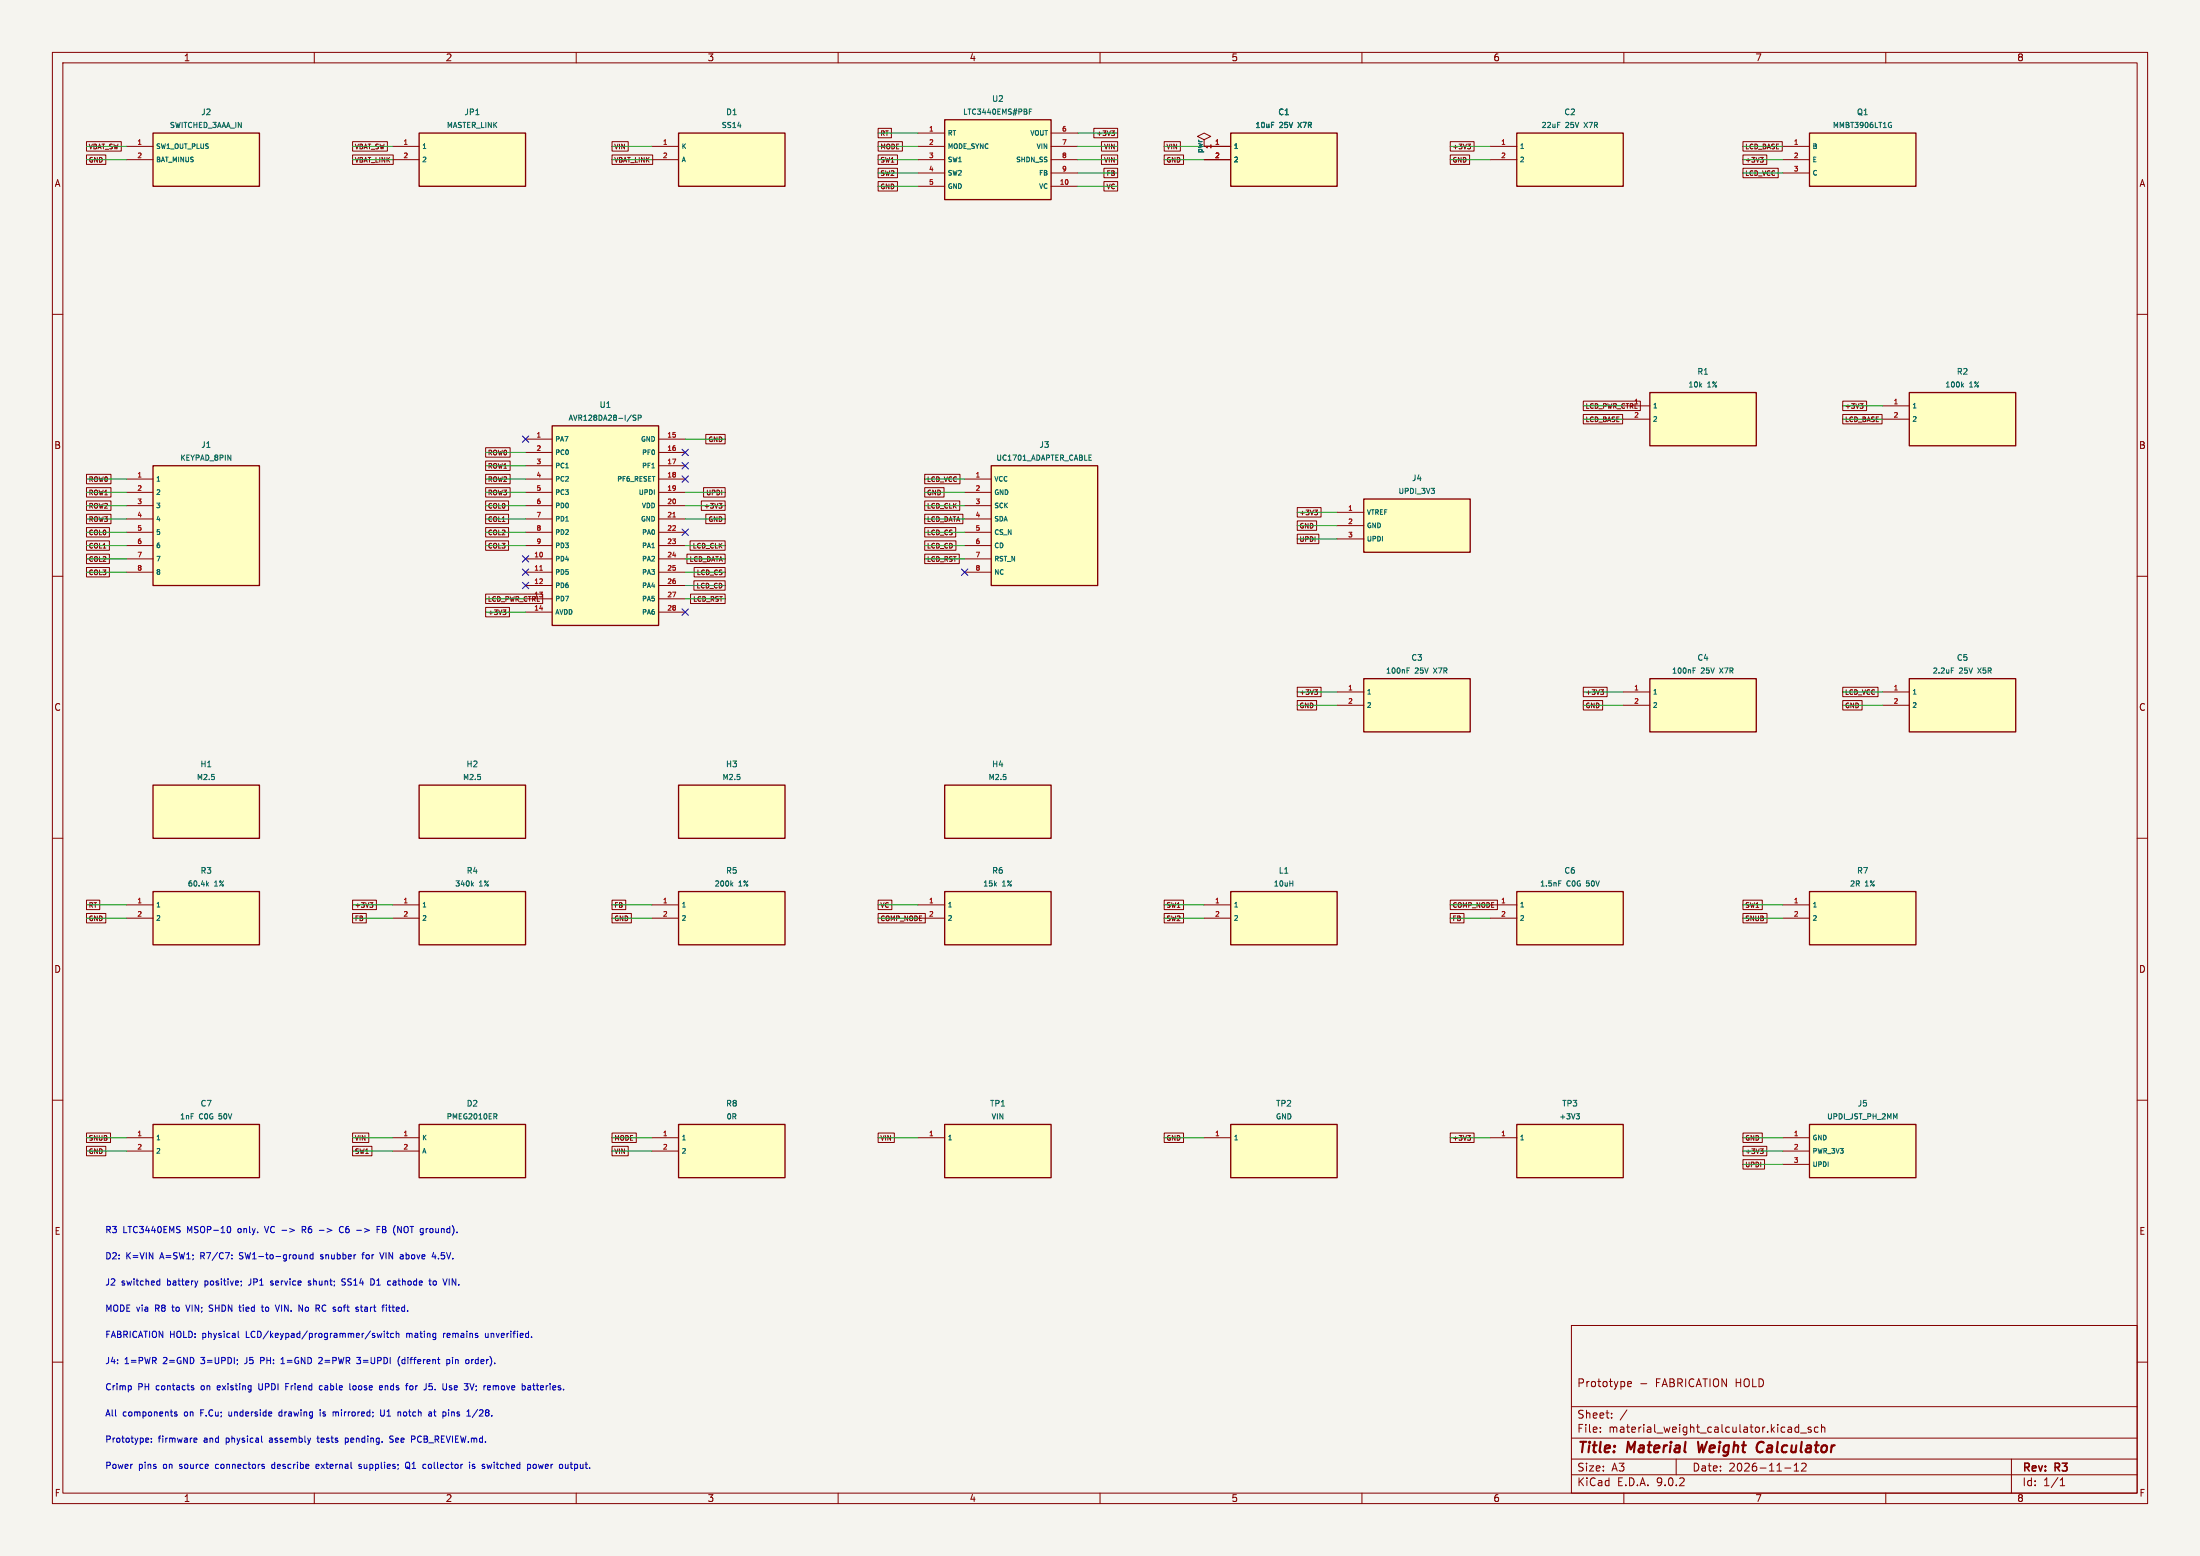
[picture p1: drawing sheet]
<svg xmlns="http://www.w3.org/2000/svg" width="420mm" height="297mm" viewBox="0 0 420 297" stroke-linecap="round" stroke-linejoin="round" font-family="sans-serif">
<path d="M0 0h420v297h-420z" fill="#f5f4ef" stroke="#f5f4ef" stroke-width=".19"/>
<g fill="none" stroke="#840000" stroke-width=".19">
<path d="M10 10h400v277h-400zM12 12h396v273h-396zM60 10v2M110 10v2M160 10v2M210 10v2M260 10v2M310 10v2M360 10v2M10 60h2M408 60h2M10 110h2"/>
<path d="M408 110h2M10 160h2M408 160h2M10 210h2M408 210h2M300 253h108v32h-108zM10 260h2M300 278.5h108M300 274.5h108M300 268.5h108M305.5 273.2v.2M305.5 272.5v.1"/>
<path d="M307.7 270.5v.2M307.7 269.8v.1M310.6 269.1l-1.3 1.9M310.7 264.2l.7-.2v-.2l-.5-.1-.2 .2 .1 .7h.6M313.2 264.1h1.2M320 278.5v3M342.5 279.7l.4-.4v1.5M343.4 271.9v1.5M343.4 272.5l-.5-.1-.2 .3 .1 .6h.6M343.7 273.5h1.2M343.9 279.4l.6-.1 .2 .1 .1 .3-.9 1.1h.9M345.7 272.5l-.3-.1-.2 .2v.2l.5 .2v.3h-.5"/>
<path d="M347.1 272.5l-.4-.1-.3 .3 .1 .6h.6M347.7 272.5l.2-.1 .4 .1 .1 .9M347.7 271.9v1.5M384 278.5v6.5M408 260h2M60 285v2M110 285v2M160 285v2M210 285v2M260 285v2M300 281.5h108M310 285v2"/>
<path d="M340.7 280.2h1.2M342.5 280.8h.9M360 285v2M393.3 283.6h.9M393.3 282.5l.4-.4v1.5"/>
</g>
<path d="M324.2 275.2l.2 2 .5-1.4M335.5 276.9a.68 .68 0 0 0 .9 .2M336.3 275.2a.88 .88 0 0 0-.9 .9" fill="none" stroke="#840000" stroke-width=".4"/>
<path d="M80 214.6h20.3v10.2h-20.3z" fill="#ffffc2"/>
<path d="M80 214.6h20.3v10.2h-20.3z" fill="none" stroke="#840000" stroke-width=".25"/>
<path d="M74.9 217.2h5.1M74.9 219.7h5.1" fill="none" stroke="#840000" stroke-width=".19"/>
<path d="M94.5 213.1l.4 .5M94.7 212.6l.2 .2-.2 .3" fill="none" stroke="#006464" stroke-width=".19"/>
<path d="M80 170.2h20.3v10.1h-20.3z" fill="#ffffc2"/>
<path d="M80 170.2h20.3v10.1h-20.3z" fill="none" stroke="#840000" stroke-width=".25"/>
<path d="M74.9 172.7h5.1M74.9 175.3h5.1" fill="none" stroke="#840000" stroke-width=".19"/>
<path d="M90.1 168.8l.3 .3M90.4 168.5l-.4 .3" fill="none" stroke="#006464" stroke-width=".19"/>
<path d="M29.2 25.4h20.3v10.2h-20.3z" fill="#ffffc2"/>
<path d="M29.2 25.4h20.3v10.2h-20.3z" fill="none" stroke="#840000" stroke-width=".25"/>
<path d="M24.1 27.9h5.1M24.1 30.5h5.1" fill="none" stroke="#840000" stroke-width=".19"/>
<path d="M80 149.9h20.3v10.1h-20.3z" fill="#ffffc2"/>
<path d="M80 149.9h20.3v10.1h-20.3z" fill="none" stroke="#840000" stroke-width=".25"/>
<path d="M180.3 214.6h20.4v10.2h-20.4z" fill="#ffffc2"/>
<path d="M180.3 214.6h20.4v10.2h-20.4z" fill="none" stroke="#840000" stroke-width=".25"/>
<path d="M175.3 217.2h5" fill="none" stroke="#840000" stroke-width=".19"/>
<path d="M29.2 88.9h20.3v22.9h-20.3z" fill="#ffffc2"/>
<path d="M29.2 88.9h20.3v22.9h-20.3z" fill="none" stroke="#840000" stroke-width=".25"/>
<path d="M24.1 91.4h5.1M24.1 94h5.1M24.1 96.5h5.1M24.1 99.1h5.1M24.1 101.6h5.1M24.1 104.1h5.1M24.1 106.7h5.1M24.1 109.2h5.1" fill="none" stroke="#840000" stroke-width=".19"/>
<path d="M289.6 25.4h20.3v10.2h-20.3z" fill="#ffffc2"/>
<path d="M289.6 25.4h20.3v10.2h-20.3z" fill="none" stroke="#840000" stroke-width=".25"/>
<path d="M284.5 27.9h5.1M284.5 30.5h5.1" fill="none" stroke="#840000" stroke-width=".19"/>
<path d="M297.3 23.4h.5" fill="none" stroke="#006464" stroke-width=".19"/>
<path d="M234.9 170.2h20.4v10.1h-20.4z" fill="#ffffc2"/>
<path d="M234.9 170.2h20.4v10.1h-20.4z" fill="none" stroke="#840000" stroke-width=".25"/>
<path d="M229.9 172.7h5M229.9 175.3h5" fill="none" stroke="#840000" stroke-width=".19"/>
<path d="M246.2 168.6h.6M246.8 168.1v1" fill="none" stroke="#006464" stroke-width=".19"/>
<path d="M234.9 214.6h20.4v10.2h-20.4z" fill="#ffffc2"/>
<path d="M234.9 214.6h20.4v10.2h-20.4z" fill="none" stroke="#840000" stroke-width=".25"/>
<path d="M229.9 217.2h5" fill="none" stroke="#840000" stroke-width=".19"/>
<path d="M80 25.4h20.3v10.2h-20.3z" fill="#ffffc2"/>
<path d="M80 25.4h20.3v10.2h-20.3z" fill="none" stroke="#840000" stroke-width=".25"/>
<path d="M74.9 27.9h5.1M74.9 30.5h5.1" fill="none" stroke="#840000" stroke-width=".19"/>
<path d="M90.8 21.9h.7" fill="none" stroke="#006464" stroke-width=".19"/>
<path d="M315 74.9h20.3v10.2h-20.3z" fill="#ffffc2"/>
<path d="M315 74.9h20.3v10.2h-20.3z" fill="none" stroke="#840000" stroke-width=".25"/>
<path d="M309.9 77.5h5.1M309.9 80h5.1" fill="none" stroke="#840000" stroke-width=".19"/>
<path d="M364.5 74.9h20.3v10.2h-20.3z" fill="#ffffc2"/>
<path d="M364.5 74.9h20.3v10.2h-20.3z" fill="none" stroke="#840000" stroke-width=".25"/>
<path d="M359.4 77.5h5.1M359.4 80h5.1" fill="none" stroke="#840000" stroke-width=".19"/>
<path d="M374.6 73.5l.3 .4M374.9 73.2l-.4 .4" fill="none" stroke="#006464" stroke-width=".19"/>
<path d="M129.5 25.4h20.4v10.2h-20.4z" fill="#ffffc2"/>
<path d="M129.5 25.4h20.4v10.2h-20.4z" fill="none" stroke="#840000" stroke-width=".25"/>
<path d="M124.5 27.9h5M124.5 30.5h5" fill="none" stroke="#840000" stroke-width=".19"/>
<path d="M29.2 214.6h20.3v10.2h-20.3z" fill="#ffffc2"/>
<path d="M29.2 214.6h20.3v10.2h-20.3z" fill="none" stroke="#840000" stroke-width=".25"/>
<path d="M24.1 217.2h5.1M24.1 219.7h5.1" fill="none" stroke="#840000" stroke-width=".19"/>
<path d="M315 129.5h20.3v10.2h-20.3z" fill="#ffffc2"/>
<path d="M315 129.5h20.3v10.2h-20.3z" fill="none" stroke="#840000" stroke-width=".25"/>
<path d="M229.9 26.7l1.2-.7-1.2-.6-1.3 .6 1.3 .7v1.2M309.9 132.1h5.1M309.9 134.6h5.1" fill="none" stroke="#840000" stroke-width=".19"/>
<path d="M323.2 128h.3M323.2 127.5h.5" fill="none" stroke="#006464" stroke-width=".19"/>
<path d="M234.9 25.4h20.4v10.2h-20.4z" fill="#ffffc2"/>
<path d="M234.9 25.4h20.4v10.2h-20.4z" fill="none" stroke="#840000" stroke-width=".25"/>
<path d="M229.9 27.9h5M229.9 30.5h5" fill="none" stroke="#840000" stroke-width=".19"/>
<path d="M242.7 23.4h.5" fill="none" stroke="#006464" stroke-width=".19"/>
<path d="M105.4 81.3h20.3v38.1h-20.3z" fill="#ffffc2"/>
<path d="M105.4 81.3h20.3v38.1h-20.3z" fill="none" stroke="#840000" stroke-width=".25"/>
<g fill="none" stroke="#840000" stroke-width=".19">
<path d="M100.3 83.8h5.1M100.3 86.4h5.1M100.3 88.9h5.1M100.3 91.4h5.1M100.3 94h5.1M100.3 96.5h5.1M100.3 99.1h5.1M125.7 83.8h5.1M125.7 86.4h5.1M125.7 88.9h5.1M125.7 91.4h5.1M125.7 94h5.1"/>
<path d="M125.7 96.5h5.1M125.7 99.1h5.1M100.3 101.6h5.1M100.3 104.1h5.1M100.3 106.7h5.1M100.3 109.2h5.1M100.3 111.8h5.1M100.3 114.3h5.1M100.3 116.8h5.1M125.7 101.6h5.1M125.7 104.1h5.1M125.7 106.7h5.1"/>
<path d="M125.7 109.2h5.1M125.7 111.8h5.1M125.7 114.3h5.1M125.7 116.8h5.1"/>
</g>
<path d="M128.4 98.7h.6M103 108.8h.6" fill="none" stroke="#a90000" stroke-width=".19"/>
<path d="M121.4 79.3h-.5a.42 .42 0 0 0 .5 .6l-.1 .3h-.5M121.8 79.8l.5-.1 .1-.4-.6-.1v1M124.4 89.3h.6" fill="none" stroke="#006464" stroke-width=".19"/>
<path d="M180.3 22.9h20.4v15.2h-20.4z" fill="#ffffc2"/>
<path d="M180.3 22.9h20.4v15.2h-20.4z" fill="none" stroke="#840000" stroke-width=".25"/>
<path d="M175.3 25.4h5M175.3 27.9h5M175.3 30.5h5M175.3 33h5M175.3 35.6h5M200.7 25.4h5M200.7 27.9h5M200.7 30.5h5M200.7 33h5M200.7 35.6h5" fill="none" stroke="#840000" stroke-width=".19"/>
<path d="M196.5 21.3h.3M197 20.8h-.5v1" fill="none" stroke="#006464" stroke-width=".19"/>
<path d="M345.4 214.6h20.4v10.2h-20.4z" fill="#ffffc2"/>
<path d="M345.4 214.6h20.4v10.2h-20.4z" fill="none" stroke="#840000" stroke-width=".25"/>
<path d="M340.4 217.2h5M340.4 219.7h5M340.4 222.2h5" fill="none" stroke="#840000" stroke-width=".19"/>
<path d="M260.3 129.5h20.4v10.2h-20.4z" fill="#ffffc2"/>
<path d="M260.3 129.5h20.4v10.2h-20.4z" fill="none" stroke="#840000" stroke-width=".25"/>
<path d="M255.3 132.1h5M255.3 134.6h5" fill="none" stroke="#840000" stroke-width=".19"/>
<path d="M268.6 128h.3M268.6 127.5h.5" fill="none" stroke="#006464" stroke-width=".19"/>
<path d="M29.2 170.2h20.3v10.1h-20.3z" fill="#ffffc2"/>
<path d="M29.2 170.2h20.3v10.1h-20.3z" fill="none" stroke="#840000" stroke-width=".25"/>
<path d="M24.1 172.7h5.1M24.1 175.3h5.1" fill="none" stroke="#840000" stroke-width=".19"/>
<path d="M39.5 168.8l.3 .3M39.8 168.5l-.4 .3" fill="none" stroke="#006464" stroke-width=".19"/>
<path d="M289.6 170.2h20.3v10.1h-20.3z" fill="#ffffc2"/>
<path d="M289.6 170.2h20.3v10.1h-20.3z" fill="none" stroke="#840000" stroke-width=".25"/>
<path d="M284.5 172.7h5.1M284.5 175.3h5.1" fill="none" stroke="#840000" stroke-width=".19"/>
<path d="M297.6 168.1h.4" fill="none" stroke="#006464" stroke-width=".19"/>
<path d="M180.3 149.9h20.4v10.1h-20.4z" fill="#ffffc2"/>
<path d="M180.3 149.9h20.4v10.1h-20.4z" fill="none" stroke="#840000" stroke-width=".25"/>
<path d="M29.2 149.9h20.3v10.1h-20.3z" fill="#ffffc2"/>
<path d="M29.2 149.9h20.3v10.1h-20.3z" fill="none" stroke="#840000" stroke-width=".25"/>
<path d="M289.6 214.6h20.3v10.2h-20.3z" fill="#ffffc2"/>
<path d="M289.6 214.6h20.3v10.2h-20.3z" fill="none" stroke="#840000" stroke-width=".25"/>
<path d="M284.5 217.2h5.1" fill="none" stroke="#840000" stroke-width=".19"/>
<path d="M300.9 212.6h.6l-.3 .4 .3 .1v.3l-.2 .2h-.2" fill="none" stroke="#006464" stroke-width=".19"/>
<path d="M180.3 170.2h20.4v10.1h-20.4z" fill="#ffffc2"/>
<path d="M180.3 170.2h20.4v10.1h-20.4z" fill="none" stroke="#840000" stroke-width=".25"/>
<path d="M175.3 172.7h5M175.3 175.3h5" fill="none" stroke="#840000" stroke-width=".19"/>
<path d="M189.2 88.9h20.3v22.9h-20.3z" fill="#ffffc2"/>
<path d="M189.2 88.9h20.3v22.9h-20.3z" fill="none" stroke="#840000" stroke-width=".25"/>
<path d="M184.1 91.4h5.1M184.1 94h5.1M184.1 96.5h5.1M184.1 99.1h5.1M184.1 101.6h5.1M184.1 104.1h5.1M184.1 106.7h5.1M184.1 109.2h5.1" fill="none" stroke="#840000" stroke-width=".19"/>
<path d="M207.9 87.9h.5M207.9 86.9h.5" fill="none" stroke="#006464" stroke-width=".19"/>
<path d="M345.4 25.4h20.4v10.2h-20.4z" fill="#ffffc2"/>
<path d="M345.4 25.4h20.4v10.2h-20.4z" fill="none" stroke="#840000" stroke-width=".25"/>
<path d="M340.4 27.9h5M340.4 30.5h5M340.4 33h5" fill="none" stroke="#840000" stroke-width=".19"/>
<path d="M360.8 23.4h.3M360.9 23.9h.2v.4l-.3 .1" fill="none" stroke="#006464" stroke-width=".19"/>
<path d="M364.5 129.5h20.3v10.2h-20.3z" fill="#ffffc2"/>
<path d="M364.5 129.5h20.3v10.2h-20.3z" fill="none" stroke="#840000" stroke-width=".25"/>
<path d="M359.4 132.1h5.1M359.4 134.6h5.1" fill="none" stroke="#840000" stroke-width=".19"/>
<path d="M372.5 127.5h.5" fill="none" stroke="#006464" stroke-width=".19"/>
<path d="M129.5 170.2h20.4v10.1h-20.4z" fill="#ffffc2"/>
<path d="M129.5 170.2h20.4v10.1h-20.4z" fill="none" stroke="#840000" stroke-width=".25"/>
<path d="M124.5 172.7h5M124.5 175.3h5" fill="none" stroke="#840000" stroke-width=".19"/>
<path d="M139.6 168.8l.3 .3M139.9 168.5l-.4 .3" fill="none" stroke="#006464" stroke-width=".19"/>
<path d="M129.5 149.9h20.4v10.1h-20.4z" fill="#ffffc2"/>
<path d="M129.5 149.9h20.4v10.1h-20.4z" fill="none" stroke="#840000" stroke-width=".25"/>
<path d="M345.4 170.2h20.4v10.1h-20.4z" fill="#ffffc2"/>
<path d="M345.4 170.2h20.4v10.1h-20.4z" fill="none" stroke="#840000" stroke-width=".25"/>
<path d="M340.4 172.7h5M340.4 175.3h5" fill="none" stroke="#840000" stroke-width=".19"/>
<path d="M260.3 95.3h20.4v10.1h-20.4z" fill="#ffffc2"/>
<path d="M260.3 95.3h20.4v10.1h-20.4z" fill="none" stroke="#840000" stroke-width=".25"/>
<path d="M255.3 97.8h5M255.3 100.3h5M255.3 102.9h5" fill="none" stroke="#840000" stroke-width=".19"/>
<path d="M129.5 214.6h20.4v10.2h-20.4z" fill="#ffffc2"/>
<path d="M129.5 214.6h20.4v10.2h-20.4z" fill="none" stroke="#840000" stroke-width=".25"/>
<g fill="none" stroke="#840000" stroke-width=".19">
<path d="M16.5 27h6.7v1.8h-6.7zM16.5 29.6h3.7v1.8h-3.7zM67.3 29.6h7.8v1.8h-7.8zM67.3 27h6.7v1.8h-6.7zM116.8 27h3.1v1.8h-3.1zM116.8 29.6h7.8v1.8h-7.8zM167.6 34.7h3.7v1.8h-3.7zM167.6 32.1h3.7v1.8h-3.7zM167.6 29.6h3.7v1.8h-3.7zM167.6 27h4.7v1.8h-4.7zM167.6 24.5h2.6v1.8h-2.6zM208.8 24.5h4.6v1.8h-4.6z"/>
<path d="M210.3 27h3.1v1.8h-3.1zM210.3 29.6h3.1v1.8h-3.1zM210.7 34.7h2.7v1.8h-2.7zM210.7 32.1h2.7v1.8h-2.7zM212.2 25h.6l-.3 .3 .2 .1 .1 .3-.2 .2h-.3M222.2 27h3.1v1.8h-3.1zM222.2 29.6h3.7v1.8h-3.7zM229.9 27.9h5M229.9 30.5h5M276.9 29.6h3.6v1.8h-3.6zM276.9 27h4.5v1.8h-4.5zM280.2 27.5h.5l-.3 .4"/>
<path d="M280.6 27.9l.1 .1-.1 .4M332.7 29.6h4.6v1.8h-4.6zM332.7 32.1h6.8v1.8h-6.8zM332.7 27h7.5v1.8h-7.5zM336 30.1h.6l-.3 .3M336.4 30.4l.2 .2-.2 .4M302.3 76.6h10.8v1.8h-10.8zM302.3 79.1h7.5v1.8h-7.5zM351.8 79.1h7.5v1.8h-7.5zM351.8 76.6h4.5v1.8h-4.5zM355.1 77h.6l-.3 .4M355.5 77.4l.2 .2-.2 .3"/>
<path d="M16.5 98.2h4.7v1.8h-4.7zM16.5 95.6h4.7v1.8h-4.7zM16.5 93.1h4.7v1.8h-4.7zM16.5 90.5h4.7v1.8h-4.7zM92.7 98.2h4.4v1.8h-4.4zM92.7 85.5h4.7v1.8h-4.7zM92.7 88h4.7v1.8h-4.7zM92.7 95.6h4.4v1.8h-4.4zM92.7 93.1h4.7v1.8h-4.7zM92.7 90.5h4.7v1.8h-4.7zM133.9 95.6h4.5v1.8h-4.5zM134.3 93.1h4.1v1.8h-4.1z"/>
<path d="M134.7 98.2h3.7v1.8h-3.7zM134.7 82.9h3.7v1.8h-3.7zM137.3 96.1h.5l-.3 .3 .3 .1v.3l-.2 .2h-.2M176.5 95.6h6.7v1.8h-6.7zM176.5 98.2h7.3v1.8h-7.3zM176.5 93.1h3.7v1.8h-3.7zM176.5 90.5h6.8v1.8h-6.8zM247.6 96.9h4.6v1.8h-4.6zM247.6 99.4h3.7v1.8h-3.7zM251 97.4h.5l-.3 .3M251.3 97.7l.2 .2-.2 .4M16.5 108.3h4.4v1.8h-4.4z"/>
<path d="M16.5 105.8h4.4v1.8h-4.4zM16.5 103.2h4.4v1.8h-4.4zM16.5 100.7h4.4v1.8h-4.4zM92.7 115.9h4.6v1.8h-4.6zM92.7 113.4h10.9v1.8h-10.9zM92.7 100.7h4.4v1.8h-4.4zM92.7 103.2h4.4v1.8h-4.4zM96 116.4h.6l-.3 .4M96.4 116.8l.2 .1-.2 .4M131.1 105.8h7.3v1.8h-7.3zM131.7 103.2h6.7v1.8h-6.7zM131.8 113.4h6.6v1.8h-6.6z"/>
<path d="M132.5 110.9h5.9v1.8h-5.9zM132.5 108.3h5.9v1.8h-5.9zM176.5 105.8h6.6v1.8h-6.6zM176.5 103.2h6v1.8h-6zM176.5 100.7h5.9v1.8h-5.9zM247.6 102h4.2v1.8h-4.2zM247.6 133.7h3.7v1.8h-3.7zM247.6 131.2h4.6v1.8h-4.6zM251 131.7h.5l-.3 .3M251.3 132l.2 .2-.2 .4M302.3 131.2h4.5v1.8h-4.5zM302.3 133.7h3.6v1.8h-3.6z"/>
<path d="M305.6 131.7h.5l-.3 .3M306 132l.1 .2-.1 .4M351.8 133.7h3.7v1.8h-3.7zM351.8 131.2h6.7v1.8h-6.7zM16.5 174.4h3.7v1.8h-3.7zM16.5 171.8h2.5v1.8h-2.5zM67.3 171.8h4.6v1.8h-4.6zM67.3 174.4h2.6v1.8h-2.6zM70.6 172.3h.6l-.3 .3M71 172.6l.2 .2-.2 .4M116.8 174.4h3.7v1.8h-3.7zM116.8 171.8h2.7v1.8h-2.7z"/>
<path d="M167.6 171.8h2.7v1.8h-2.7zM167.6 174.4h9v1.8h-9zM222.2 174.4h3.7v1.8h-3.7zM222.2 171.8h3.7v1.8h-3.7zM276.9 174.4h2.6v1.8h-2.6zM276.9 171.8h9v1.8h-9zM332.7 171.8h3.7v1.8h-3.7zM332.7 174.4h4.6v1.8h-4.6zM16.5 216.3h4.6v1.8h-4.6zM16.5 218.8h3.7v1.8h-3.7zM67.3 216.3h3.1v1.8h-3.1zM67.3 218.8h3.7v1.8h-3.7z"/>
<path d="M116.8 216.3h4.7v1.8h-4.7zM116.8 218.8h3.1v1.8h-3.1zM124.5 217.2h5M124.5 219.7h5M167.6 216.3h3.1v1.8h-3.1zM222.2 216.3h3.7v1.8h-3.7zM276.9 216.3h4.5v1.8h-4.5zM280.2 216.7h.5l-.3 .4M280.6 217.1l.1 .2-.1 .3M332.7 216.3h3.7v1.8h-3.7zM332.7 218.8h4.6v1.8h-4.6zM336 219.3h.6l-.3 .3"/>
<path d="M336.4 219.6l.2 .2-.2 .4M332.7 221.3h4.2v1.9h-4.2z"/>
</g>
<g fill="none" stroke="#009600" stroke-width=".19">
<path d="M16.5 27.9h7.6M16.5 30.5h7.6M67.3 27.9h7.6M67.3 30.5h7.6M116.8 27.9h7.7M116.8 30.5h7.7M167.6 27.9h7.7M167.6 30.5h7.7M167.6 33h7.7M167.6 35.6h7.7M167.6 25.4h7.7M205.7 27.9h7.7"/>
<path d="M205.7 30.5h7.7M205.7 33h7.7M205.7 35.6h7.7M205.7 25.4h7.7M222.2 27.9h7.7M222.2 30.5h7.7M276.9 27.9h7.6M276.9 30.5h7.6M332.7 27.9h7.7M332.7 30.5h7.7M332.7 33h7.7M302.3 77.5h7.6"/>
<path d="M351.8 77.5h7.6M16.5 91.4h7.6M16.5 99.1h7.6M16.5 96.5h7.6M16.5 94h7.6M92.7 91.4h7.6M92.7 99.1h7.6M92.7 96.5h7.6M92.7 86.4h7.6M92.7 88.9h7.6M92.7 94h7.6M130.8 99.1h7.6"/>
<path d="M130.8 96.5h7.6M130.8 94h7.6M130.8 83.8h7.6M176.5 91.4h7.6M176.5 99.1h7.6M176.5 96.5h7.6M176.5 94h7.6M247.6 97.8h7.7M302.3 80h7.6M351.8 80h7.6M16.5 104.1h7.6M16.5 106.7h7.6"/>
<path d="M16.5 109.2h7.6M16.5 101.6h7.6M92.7 104.1h7.6M92.7 114.3h7.6M92.7 101.6h7.6M92.7 116.8h7.6M130.8 104.1h7.6M130.8 106.7h7.6M130.8 109.2h7.6M130.8 111.8h7.6M130.8 114.3h7.6M176.5 104.1h7.6"/>
<path d="M176.5 106.7h7.6M176.5 101.6h7.6M247.6 102.9h7.7M247.6 100.3h7.7M247.6 132.1h7.7M247.6 134.6h7.7M302.3 132.1h7.6M302.3 134.6h7.6M351.8 132.1h7.6M351.8 134.6h7.6M16.5 175.3h7.6M16.5 172.7h7.6"/>
<path d="M67.3 175.3h7.6M67.3 172.7h7.6M116.8 175.3h7.7M116.8 172.7h7.7M167.6 175.3h7.7M167.6 172.7h7.7M222.2 175.3h7.7M222.2 172.7h7.7M276.9 175.3h7.6M276.9 172.7h7.6M332.7 175.3h7.7M332.7 172.7h7.7"/>
<path d="M16.5 217.2h7.6M16.5 219.7h7.6M67.3 217.2h7.6M67.3 219.7h7.6M116.8 217.2h7.7M116.8 219.7h7.7M167.6 217.2h7.7M222.2 217.2h7.7M276.9 217.2h7.6M332.7 217.2h7.7M332.7 219.7h7.7M332.7 222.2h7.7"/>
</g>
<g fill="none" stroke="#000084" stroke-width=".19">
<path d="M99.7 83.2l1.2 1.2M100.9 83.2l-1.2 1.2M130.2 85.8l1.2 1.2M130.2 88.3l1.2 1.2M130.2 90.8l1.2 1.2M131.4 85.8l-1.2 1.2M131.4 88.3l-1.2 1.2M131.4 90.8l-1.2 1.2M99.7 106.1l1.2 1.2M99.7 108.6l1.2 1.2M99.7 111.2l1.2 1.2M100.9 106.1l-1.2 1.2"/>
<path d="M100.9 108.6l-1.2 1.2M100.9 111.2l-1.2 1.2M130.2 116.2l1.2 1.2M130.2 101l1.2 1.2M131.4 116.2l-1.2 1.2M131.4 101l-1.2 1.2M183.5 108.6l1.3 1.2M184.8 108.6l-1.3 1.2"/>
</g>
<g fill="none" stroke="#0000c2" stroke-width=".19">
<path d="M43.6 234.1a.64 .64 0 0 1 .5 .6 .64 .64 0 0 1-.5 .6M44.3 239.6v.1M45.8 239.2v.4M50.5 234.1l.4 1.2M58 234.7l.4 .6M58.2 239.5v.8M58.2 239.6h.4l.1 .7M58.3 234.2l-.6-.1v1.2M58.3 234.7h-.6M59.8 239.6l-.4-.1-.2 .2 .1 .5h.5M59.8 239.1v1.2M61 234.8h.9"/>
<path d="M61.5 239.5l-.3 .2v.1l.3 .1M65.5 234.2a.53 .53 0 0 0-.7 .5 .53 .53 0 0 0 .7 .5M68.1 234.8h.9M69.1 239.5h.4M69.5 239.1l-.3 .2v1M72 234.7h.4M72.5 239.1l.4 1.2 .4-1.2M72.6 234.1h-.6v1.2M73 234.7h.4M73.4 234.1h-.4v1.2h.5M75.9 234.1l.7 1.2v-1.2M82.5 239.9h.7"/>
<path d="M83.1 239.5v.8M30.2 244.5l.3 .1M30.5 244.1v1.2M30.5 245.2l-.3 .1M35.5 249.1l.4 1.2M37.8 244.5l-.3 .8M39.9 250.2l.5 .1M40.4 249.1h-.2l-.3 .2 .1 .3 .4 .1M44.3 240.2v.1M45.5 254.1v1l.1 .2M45.6 249.5h.4M45.7 240.2l.2 .1"/>
<path d="M45.8 250.2l.2 .1M46 244.6v.1M46.1 245.2l-.1 .3M47.4 245.3h.1M49.8 259.7h.4M49.9 249.5h.4M50 249.1v1l.3 .2M50.2 259.1h-.4v1.2M51.6 245.2l.4 .1M52 244.5l-.4 .2 .1 .1 .3 .1M53.4 249.1l-.4 1.2M53.6 259.4l.4-.3v1.2"/>
<path d="M58.8 245.2h.5M59.3 244.6l-.3-.1-.2 .2 .1 .1 .4 .2M60.8 259.2l.5-.1 .2 .2M61.2 240.2l.3 .1M61.5 259.4l-.7 .9h.7M61.7 249.2l-.2 .4 .2 .6M65.9 244.2l-.4-.1-.3 .2 .2 .3 .5 .2v.4l-.2 .1-.5-.1M68.1 259.1h.7l-.4 .5 .4 .1v.4l-.2 .2h-.3M68.8 249.5h.4M69 249.1v1l.2 .2M69.8 249.5l-.2 .1M69.8 249.8l-.2 .2 .2 .3"/>
<path d="M70.8 244.1a.61 .61 0 0 1 .7 .6 .61 .61 0 0 1-.7 .6M72 254.5l.2 .8 .2-.6 .3 .6 .2-.8M73.4 254.1v.1M73.4 254.5v.8M73.8 254.5h.4M73.9 254.1v1l.3 .2M74.2 249.5h.4M74.3 249.1v1l.3 .2M74.4 244.5l.2 .1M74.6 245.2l-.2 .1M74.8 249.5h.5M75.1 254.6l-.3-.1-.2 .2 .1 .5h.4"/>
<path d="M75.2 244.5l-.1 .1M75.2 244.8l-.2 .2 .2 .3M75.6 254.6h.5l.1 .7M75.6 254.1v1.2M76.3 258.9a1.38 1.38 0 0 0 0 1.9M77.2 259.5l-.4 .1-.1 .1 .1 .5 .4 .1M77.6 254.5v.8M77.7 254.6h-.1M81.9 244.5h.4M82 245.1l.3 .2M83.3 244.7l-.2-.2-.4 .2 .1 .5 .3 .1 .2-.2M84.7 254.5v.8"/>
<path d="M85 254.5l-.3 .2M85.3 259.6l.3-.1 .3 .2-.1 .5h-.5M85.3 259.5v1.2M85.8 244.1v1.2M86.4 259.1v.1M86.4 259.5v.8M90 259.5v.8M90.4 259.5l-.4 .2M92.7 254.5v.7h.4M25 264.6l.1 .1-.1 .5M28 274.5l.3 .1 .1 .2-.6 .1M28.3 275.2l-.3 .1"/>
<path d="M28.9 275.2v.1M28.9 274.6v.1M33.8 269.6l-.3-.1-.2 .2 .1 .1 .4 .2v.2h-.5M36.6 264.8l.4 .3v.1l-.4 .1M36.6 264.6h.4M37.1 275.2h.4M37.1 274.6l.3-.1 .2 .3-.6 .1M41.2 279.6v.6M41.5 264.6v.6M42 264.8l-.5 .1M43.7 269.5l.1 .7M46.7 260.3h.1"/>
<path d="M49.4 264.1v1l.1 .1 .4 .1M49.9 275.1l.2 .2M50.3 279.9l.2 .2-.2 .2M50.3 279.5l.1 .1M51.5 274.9v.3M52.3 279.5l-.3 .1-.1 .1v.5l.4 .1M53.6 260.3h.7M53.7 269.5l-.3 .1-.2 .1 .1 .5 .4 .1M54.6 264.7h.4M55.1 264.1h-.5v1.2M60.5 274.5h.5M60.7 274.1v1l.1 .2"/>
<path d="M60.8 279.6l-.3-.1-.2 .2 .1 .5h.4M60.9 279.8l-.6 .1M61.1 269.1v.1M61.1 269.5v.8M61.5 264.6l-.3-.1-.2 .2 .1 .5h.4M63.8 269.5l.3 .2M64.1 269.7v.6M64.3 269.5l-.2 .2M65.9 274.5v1.2M65.9 275.2h.5M65.9 274.6h.5M66.8 264.1v1l.2 .2"/>
<path d="M67.8 264.5l-.4 .2v.5l.4 .1M69 279.6l-.3-.1-.2 .2 .1 .1 .4 .2v.2h-.5M72.6 264.5l.4 .1v.2l-.6 .1M72.7 269.1v1l.2 .2 .3-.1 .2-.1v-1M73 265.2l-.4 .1M73.5 264.5v.8M73.6 264.6h-.1M75.1 274.2l-.5-.1-.2 .2 .1 .3 .5 .2v.4l-.2 .1-.4-.1M76.3 269.5l.2 .2v.6M77.1 269.6l-.1 .1 .1 .5M77.5 279.3l.2-.2a.4 .4 0 0 1 .5 .4v.4a.4 .4 0 0 1-.4 .4 .4 .4 0 0 1-.4-.4zM78.2 265.1l.2 .2 .4-.2"/>
<path d="M78.2 264.7l.2-.2 .4 .2M79 274.1l.2 .2-.2 .4M81.9 265.2l.1 .1 .5-.1M81.9 279.6l-.1 .1 .1 .5M82 269.5l.4 .2v.6M82.4 270.2l-.4 .1M82.4 269.8h-.4M82.5 264.1h-.6v.6l.1-.1 .5 .1M82.8 269.5h.4M83 269.1v1l.2 .2M85.6 269.1v.1M85.6 269.5v.8"/>
<path d="M86.2 264.6l-.3-.1-.1 .2v.1l.4 .2v.2h-.4M89.6 279.1v.1M89.6 279.5v.8M90.5 264.1l-.4 1.2M90.6 279.6l-.3-.1-.1 .2v.1l.4 .2v.2h-.4M91.2 269l-1 1.6M93 279.5l.2 .8 .2-.6 .2 .6M94.2 264.5v.8M94.6 264.6h-.4M101.1 279.5l.2 .2v.4l-.2 .2M101.1 264.5l.2 .2v.6M101.3 265.2l-.4 .1"/>
<path d="M101.3 264.8h-.4M101.7 264.5h.5M101.9 279.6l.3-.1 .2 .2v.4l-.2 .2-.4-.2zM101.9 264.1v1l.3 .2M108.4 279.5v.8M77.6 280l.7 .4M108.4 280.2h-.4"/>
</g>
<path d="M242.7 23.4h.5" fill="none" stroke="#006464" stroke-width=".19"/>
<g font-size="2.8" fill="#840000">
<text x="301" y="277.9">Title:</text>
<text x="310.6" y="277.9">Material</text>
<text x="325" y="277.9">Weight</text>
<text x="337" y="277.9">Calculator</text>
</g>
<g font-size="2.1" fill="#840000">
<text x="301" y="265">Prototype</text>
<text x="316.1" y="265">FABRICATION HOLD</text>
<text x="301" y="273.7">File:</text>
<text x="301" y="271">Sheet:</text>
<text x="307.1" y="273.7">material_weight_calculator.kicad_sch</text>
<text x="301" y="281.1">Size:</text>
<text x="307.6" y="281.1">A3</text>
<text x="323" y="281.1">Date:</text>
<text x="330" y="281.1">2026-11-12</text>
<text x="386" y="281.3">Rev:</text>
<text x="392.4" y="281.3">R3</text>
<text x="301" y="283.9">KiCad</text>
<text x="308.7" y="283.9">E.D.A.</text>
<text x="316.3" y="283.9">9.0.2</text>
<text x="386" y="283.9">Id:</text>
<text x="390.1" y="283.9">1/1</text>
</g>
<g font-size="1.8" fill="#840000">
<text x="35" y="11.9">1</text>
<text x="85" y="11.9">2</text>
<text x="135" y="11.9">3</text>
<text x="185" y="11.9">4</text>
<text x="235" y="11.9">5</text>
<text x="285" y="11.9">6</text>
<text x="335" y="11.9">7</text>
<text x="385" y="11.9">8</text>
<text x="10.3" y="35.9">A</text>
<text x="408.3" y="35.9">A</text>
<text x="10.3" y="85.9">B</text>
<text x="408.2" y="85.9">B</text>
<text x="10.3" y="135.9">C</text>
<text x="408.2" y="135.9">C</text>
<text x="10.3" y="185.9">D</text>
<text x="408.2" y="185.9">D</text>
<text x="10.3" y="235.9">E</text>
<text x="408.3" y="235.9">E</text>
<text x="10.3" y="285.9">F</text>
<text x="35" y="286.9">1</text>
<text x="85" y="286.9">2</text>
<text x="135" y="286.9">3</text>
<text x="185" y="286.9">4</text>
<text x="235" y="286.9">5</text>
<text x="285" y="286.9">6</text>
<text x="335" y="286.9">7</text>
<text x="385" y="286.9">8</text>
<text x="408.3" y="285.9">F</text>
</g>
<g font-size="1.7" fill="#0000c2">
<text x="20" y="235.6">R3</text>
<text x="23.5" y="235.6">LTC3440EMS</text>
<text x="35.9" y="235.6">MSOP-10</text>
<text x="45.7" y="235.6">only.</text>
<text x="51.2" y="235.6">VC -&gt;</text>
<text x="58.6" y="235.6">R6</text>
<text x="62.1" y="235.6">-&gt;</text>
<text x="66.2" y="235.6">C6</text>
<text x="69.7" y="235.6">-&gt;</text>
<text x="73.8" y="235.6">FB</text>
<text x="77.1" y="235.6">(NOT</text>
<text x="82.5" y="235.6">ground).</text>
<text x="20" y="240.6">D2:</text>
<text x="20" y="245.6">J2</text>
<text x="23.2" y="245.6">switched</text>
<text x="24" y="240.6">K=VIN</text>
<text x="30.7" y="240.6">A=SW1;</text>
<text x="32" y="245.6">battery</text>
<text x="38.6" y="240.6">R7/C7:</text>
<text x="39.4" y="245.6">positive;</text>
<text x="46.2" y="240.6">SW1-to-ground</text>
<text x="48" y="245.6">JP1</text>
<text x="52.4" y="245.6">service</text>
<text x="59.8" y="245.6">shunt;</text>
<text x="61.9" y="240.6">snubber</text>
<text x="66.4" y="245.6">SS14</text>
<text x="70.2" y="240.6">for</text>
<text x="72.1" y="245.6">D1</text>
<text x="73.8" y="240.6">VIN</text>
<text x="75.6" y="245.6">cathode</text>
<text x="77.8" y="240.6">above</text>
<text x="83.8" y="245.6">to</text>
<text x="84.1" y="240.6">4.5V.</text>
<text x="86.7" y="245.6">VIN.</text>
<text x="20" y="250.6">MODE via</text>
<text x="29.7" y="250.6">R8</text>
<text x="33.2" y="250.6">to</text>
<text x="36.1" y="250.6">VIN;</text>
<text x="40.7" y="250.6">SHDN</text>
<text x="46.7" y="250.6">tied</text>
<text x="51.2" y="250.6">to</text>
<text x="54.1" y="250.6">VIN.</text>
<text x="58.6" y="250.6">No</text>
<text x="62.1" y="250.6">RC soft</text>
<text x="70.2" y="250.6">start</text>
<text x="75.5" y="250.6">fitted.</text>
<text x="20" y="255.6">FABRICATION HOLD:</text>
<text x="38.8" y="255.6">physical</text>
<text x="47.3" y="255.6">LCD/keypad/programmer/switch</text>
<text x="78.1" y="255.6">mating</text>
<text x="85.4" y="255.6">remains</text>
<text x="93.6" y="255.6">unverified.</text>
<text x="20" y="260.6">J4:</text>
<text x="23.8" y="260.6">1=PWR</text>
<text x="31.3" y="260.6">2=GND</text>
<text x="38.7" y="260.6">3=UPDI;</text>
<text x="47.3" y="260.6">J5</text>
<text x="50.5" y="260.6">PH:</text>
<text x="54.6" y="260.6">1=GND</text>
<text x="62" y="260.6">2=PWR</text>
<text x="69.6" y="260.6">3=UPDI</text>
<text x="77.6" y="260.6">(different</text>
<text x="87.1" y="260.6">pin</text>
<text x="91" y="260.6">order).</text>
<text x="20" y="265.6">Crimp</text>
<text x="26.3" y="265.6">PH</text>
<text x="29.9" y="265.6">contacts</text>
<text x="38.7" y="265.6">on</text>
<text x="42" y="265.6">existing</text>
<text x="50.1" y="265.6">UPDI</text>
<text x="55.5" y="265.6">Friend</text>
<text x="62.1" y="265.6">cable</text>
<text x="68.1" y="265.6">loose</text>
<text x="74.1" y="265.6">ends</text>
<text x="79.4" y="265.6">for</text>
<text x="83" y="265.6">J5.</text>
<text x="86.8" y="265.6">Use</text>
<text x="91.2" y="265.6">3V;</text>
<text x="95" y="265.6">remove</text>
<text x="102.6" y="265.6">batteries.</text>
<text x="20" y="270.6">All</text>
<text x="20" y="275.6">Prototype:</text>
<text x="23.4" y="270.6">components</text>
<text x="30.2" y="275.6">firmware</text>
<text x="35.3" y="270.6">on</text>
<text x="38.6" y="270.6">F.Cu;</text>
<text x="39.1" y="275.6">and</text>
<text x="43.5" y="275.6">physical</text>
<text x="44.2" y="270.6">underside</text>
<text x="52" y="275.6">assembly</text>
<text x="54" y="270.6">drawing</text>
<text x="61.4" y="275.6">tests</text>
<text x="62" y="270.6">is</text>
<text x="64.7" y="270.6">mirrored;</text>
<text x="66.8" y="275.6">pending.</text>
<text x="74" y="270.6">U1</text>
<text x="75.6" y="275.6">See</text>
<text x="77.6" y="270.6">notch</text>
<text x="79.9" y="275.6">PCB_REVIEW.md.</text>
<text x="83.7" y="270.6">at</text>
<text x="86.6" y="270.6">pins</text>
<text x="91.4" y="270.6">1/28.</text>
<text x="20" y="280.6">Power</text>
<text x="26.4" y="280.6">pins</text>
<text x="31.3" y="280.6">on</text>
<text x="34.6" y="280.6">source</text>
<text x="41.7" y="280.6">connectors</text>
<text x="52.6" y="280.6">describe</text>
<text x="61.3" y="280.6">external</text>
<text x="69.7" y="280.6">supplies;</text>
<text x="78.8" y="280.6">Q1</text>
<text x="82.4" y="280.6">collector</text>
<text x="91.4" y="280.6">is</text>
<text x="94.1" y="280.6">switched</text>
<text x="102.9" y="280.6">power</text>
<text x="109.3" y="280.6">output.</text>
</g>
<g font-size="1.5" fill="#006464">
<text x="38.3" y="22.2">J2</text>
<text x="88.6" y="22.2">JP1</text>
<text x="138.5" y="22.2">D1</text>
<text x="189.3" y="19.6">U2</text>
<text x="243.9" y="22.2">C1</text>
<text x="298.5" y="22.2">C2</text>
<text x="354.4" y="22.2">Q1</text>
<text x="323.9" y="71.7">R1</text>
<text x="373.5" y="71.7">R2</text>
<text x="114.4" y="78.1">U1</text>
<text x="38.3" y="85.7">J1</text>
<text x="198.3" y="85.7">J3</text>
<text x="269.4" y="92">J4</text>
<text x="269.3" y="126.3">C3</text>
<text x="323.9" y="126.3">C4</text>
<text x="373.5" y="126.3">C5</text>
<text x="38.2" y="146.6">H1</text>
<text x="89" y="146.6">H2</text>
<text x="138.5" y="146.6">H3</text>
<text x="189.3" y="146.6">H4</text>
<text x="38.2" y="167">R3</text>
<text x="89" y="167">R4</text>
<text x="138.5" y="167">R5</text>
<text x="189.3" y="167">R6</text>
<text x="244" y="167">L1</text>
<text x="298.5" y="167">C6</text>
<text x="354.4" y="167">R7</text>
<text x="38.2" y="211.4">C7</text>
<text x="89" y="211.4">D2</text>
<text x="138.5" y="211.4">R8</text>
<text x="188.9" y="211.4">TP1</text>
<text x="243.5" y="211.4">TP2</text>
<text x="298.1" y="211.4">TP3</text>
<text x="354.5" y="211.4">J5</text>
</g>
<g font-size="1.4" fill="#006464">
<text x="183.8" y="22.1">LTC3440EMS#PBF</text>
<text x="32.3" y="24.6">SWITCHED_3AAA_IN</text>
<text x="85.2" y="24.6">MASTER_LINK</text>
<text x="137.7" y="24.6">SS14</text>
<text x="229.6" y="29.4" transform="rotate(-90 229.6 29.4)">pwr</text>
<text x="239.6" y="24.6">10uF</text>
<text x="244.2" y="24.6">25V</text>
<text x="248" y="24.6">X7R</text>
<text x="294.2" y="24.6">22uF</text>
<text x="298.8" y="24.6">25V</text>
<text x="302.6" y="24.6">X7R</text>
<text x="349.8" y="24.6">MMBT3906LT1G</text>
<text x="322.2" y="74.2">10k</text>
<text x="325.9" y="74.2">1%</text>
<text x="371.3" y="74.2">100k</text>
<text x="375.9" y="74.2">1%</text>
<text x="108.4" y="80.5">AVR128DA28-I/SP</text>
<text x="34.3" y="88.1">KEYPAD_8PIN</text>
<text x="190.1" y="88.1">UC1701_ADAPTER_CABLE</text>
<text x="266.9" y="94.5">UPDI_3V3</text>
<text x="264.5" y="128.8">100nF</text>
<text x="270.1" y="128.8">25V</text>
<text x="273.9" y="128.8">X7R</text>
<text x="319.1" y="128.8">100nF</text>
<text x="324.7" y="128.8">25V</text>
<text x="328.5" y="128.8">X7R</text>
<text x="368.9" y="128.8">2.2uF</text>
<text x="374" y="128.8">25V</text>
<text x="377.8" y="128.8">X5R</text>
<text x="37.5" y="149.1">M2.5</text>
<text x="88.3" y="149.1">M2.5</text>
<text x="137.8" y="149.1">M2.5</text>
<text x="188.6" y="149.1">M2.5</text>
<text x="35.7" y="169.4">60.4k</text>
<text x="40.9" y="169.4">1%</text>
<text x="86.8" y="169.4">340k</text>
<text x="91.5" y="169.4">1%</text>
<text x="136.3" y="169.4">200k</text>
<text x="141" y="169.4">1%</text>
<text x="187.6" y="169.4">15k</text>
<text x="191.3" y="169.4">1%</text>
<text x="243.1" y="169.4">10uH</text>
<text x="293.9" y="169.4">1.5nF</text>
<text x="299.1" y="169.4">C0G</text>
<text x="303" y="169.4">50V</text>
<text x="353.1" y="169.4">2R</text>
<text x="356" y="169.4">1%</text>
<text x="34.3" y="213.9">1nF</text>
<text x="38" y="213.9">C0G</text>
<text x="42" y="213.9">50V</text>
<text x="85.2" y="213.9">PMEG2010ER</text>
<text x="138.6" y="213.9">0R</text>
<text x="189.2" y="213.9">VIN</text>
<text x="243.5" y="213.9">GND</text>
<text x="297.6" y="213.9">+3V3</text>
<text x="348.7" y="213.9">UPDI_JST_PH_2MM</text>
</g>
<text font-size="1.4" fill="#a90000" x="231.6" y="28.5" transform="rotate(-90 231.6 28.5)">1</text>
<g font-size="1.3" fill="#840000">
<text x="16.8" y="28.7">VBAT_SW</text>
<text x="67.6" y="28.7">VBAT_SW</text>
<text x="117.2" y="28.7">VIN</text>
<text x="168" y="28.7">MODE</text>
<text x="168" y="26.1">RT</text>
<text x="209.1" y="26.1">+3V3</text>
<text x="210.6" y="28.7">VIN</text>
<text x="222.6" y="28.7">VIN</text>
<text x="277.2" y="28.7">+3V3</text>
<text x="333.1" y="28.7">LCD_BASE</text>
<text x="16.8" y="31.2">GND</text>
<text x="67.6" y="31.2">VBAT_LINK</text>
<text x="117.2" y="31.2">VBAT_LINK</text>
<text x="168" y="33.8">SW2</text>
<text x="168" y="31.2">SW1</text>
<text x="210.6" y="31.2">VIN</text>
<text x="211.1" y="33.8">FB</text>
<text x="222.6" y="31.2">GND</text>
<text x="277.2" y="31.2">GND</text>
<text x="333.1" y="31.2">+3V3</text>
<text x="333.1" y="33.8">LCD_VCC</text>
<text x="168" y="36.3">GND</text>
<text x="211.1" y="36.3">VC</text>
<text x="311.9" y="77.2">1</text>
<text x="302.6" y="78.2">LCD_PWR_CTRL</text>
<text x="302.6" y="80.8">LCD_BASE</text>
<text x="352.1" y="80.8">LCD_BASE</text>
<text x="352.1" y="78.2">+3V3</text>
<text x="93" y="87.1">ROW0</text>
<text x="93" y="89.6">ROW1</text>
<text x="135.1" y="84.6">GND</text>
<text x="16.8" y="94.7">ROW1</text>
<text x="16.8" y="92.2">ROW0</text>
<text x="93" y="94.7">ROW3</text>
<text x="93" y="92.2">ROW2</text>
<text x="134.6" y="94.7">UPDI</text>
<text x="176.9" y="94.7">GND</text>
<text x="176.9" y="92.2">LCD_VCC</text>
<text x="16.8" y="99.8">ROW3</text>
<text x="16.8" y="97.3">ROW2</text>
<text x="93" y="99.8">COL1</text>
<text x="93" y="97.3">COL0</text>
<text x="134.2" y="97.3">+3V3</text>
<text x="135.1" y="99.8">GND</text>
<text x="176.9" y="97.3">LCD_CLK</text>
<text x="176.9" y="99.8">LCD_DATA</text>
<text x="248" y="98.5">+3V3</text>
<text x="248" y="101.1">GND</text>
<text x="16.8" y="107.4">COL2</text>
<text x="16.8" y="104.9">COL1</text>
<text x="16.8" y="102.3">COL0</text>
<text x="93" y="102.3">COL2</text>
<text x="93" y="104.9">COL3</text>
<text x="131.5" y="107.4">LCD_DATA</text>
<text x="132.1" y="104.9">LCD_CLK</text>
<text x="176.9" y="107.4">LCD_RST</text>
<text x="176.9" y="104.9">LCD_CD</text>
<text x="176.9" y="102.3">LCD_CS</text>
<text x="248" y="103.6">UPDI</text>
<text x="16.8" y="110">COL3</text>
<text x="132.8" y="112.5">LCD_CD</text>
<text x="132.8" y="110">LCD_CS</text>
<text x="93" y="117.6">+3V3</text>
<text x="93" y="115">LCD_PWR_CTRL</text>
<text x="101.9" y="114">13</text>
<text x="132.2" y="115">LCD_RST</text>
<text x="248" y="135.4">GND</text>
<text x="248" y="132.8">+3V3</text>
<text x="302.6" y="132.8">+3V3</text>
<text x="302.6" y="135.4">GND</text>
<text x="352.1" y="135.4">GND</text>
<text x="352.1" y="132.8">LCD_VCC</text>
<text x="16.8" y="173.5">RT</text>
<text x="67.6" y="173.5">+3V3</text>
<text x="117.2" y="173.5">FB</text>
<text x="168" y="173.5">VC</text>
<text x="222.6" y="173.5">SW1</text>
<text x="277.2" y="173.5">COMP_NODE</text>
<text x="333.1" y="173.5">SW1</text>
<text x="16.8" y="176">GND</text>
<text x="67.6" y="176">FB</text>
<text x="117.2" y="176">GND</text>
<text x="168" y="176">COMP_NODE</text>
<text x="222.6" y="176">SW2</text>
<text x="277.2" y="176">FB</text>
<text x="333.1" y="176">SNUB</text>
<text x="16.8" y="217.9">SNUB</text>
<text x="16.8" y="220.5">GND</text>
<text x="67.6" y="217.9">VIN</text>
<text x="67.6" y="220.5">SW1</text>
<text x="117.2" y="217.9">MODE</text>
<text x="117.2" y="220.5">VIN</text>
<text x="168" y="217.9">VIN</text>
<text x="222.6" y="217.9">GND</text>
<text x="277.2" y="217.9">+3V3</text>
<text x="333.1" y="217.9">GND</text>
<text x="333.1" y="220.5">+3V3</text>
<text x="333.1" y="223">UPDI</text>
</g>
<g font-size="1.3" fill="#a90000">
<text x="26.1" y="27.7">1</text>
<text x="76.9" y="27.7">1</text>
<text x="126.4" y="27.7">1</text>
<text x="177.2" y="25.1">1</text>
<text x="177.2" y="27.7">2</text>
<text x="202.6" y="25.1">6</text>
<text x="202.6" y="27.7">7</text>
<text x="231.8" y="27.7">1</text>
<text x="286.5" y="27.7">1</text>
<text x="342.3" y="27.7">1</text>
<text x="26.1" y="30.2">2</text>
<text x="76.9" y="30.2">2</text>
<text x="126.4" y="30.2">2</text>
<text x="177.2" y="30.2">3</text>
<text x="177.2" y="32.8">4</text>
<text x="177.2" y="35.3">5</text>
<text x="202.2" y="35.3">10</text>
<text x="202.6" y="30.2">8</text>
<text x="202.6" y="32.8">9</text>
<text x="231.8" y="30.2">2</text>
<text x="286.5" y="30.2">2</text>
<text x="342.3" y="30.2">2</text>
<text x="342.3" y="32.8">3</text>
<text x="361.4" y="77.2">1</text>
<text x="102.3" y="83.6">1</text>
<text x="127.3" y="83.6">15</text>
<text x="311.9" y="79.8">2</text>
<text x="361.4" y="79.8">2</text>
<text x="102.3" y="86.1">2</text>
<text x="102.3" y="88.6">3</text>
<text x="127.3" y="86.1">16</text>
<text x="127.3" y="88.6">17</text>
<text x="26.1" y="91.2">1</text>
<text x="26.1" y="93.7">2</text>
<text x="102.3" y="91.2">4</text>
<text x="102.3" y="93.7">5</text>
<text x="127.3" y="91.2">18</text>
<text x="127.3" y="93.7">19</text>
<text x="186.1" y="91.2">1</text>
<text x="186.1" y="93.7">2</text>
<text x="26.1" y="96.3">3</text>
<text x="26.1" y="98.8">4</text>
<text x="26.1" y="101.3">5</text>
<text x="102.3" y="96.3">6</text>
<text x="102.3" y="98.8">7</text>
<text x="102.3" y="101.3">8</text>
<text x="127.3" y="96.3">20</text>
<text x="127.3" y="98.8">21</text>
<text x="127.3" y="101.3">22</text>
<text x="186.1" y="96.3">3</text>
<text x="186.1" y="98.8">4</text>
<text x="186.1" y="101.3">5</text>
<text x="257.2" y="97.5">1</text>
<text x="257.2" y="100.1">2</text>
<text x="26.1" y="103.9">6</text>
<text x="26.1" y="106.4">7</text>
<text x="101.9" y="106.4">10</text>
<text x="102.3" y="103.9">9</text>
<text x="127.3" y="103.9">23</text>
<text x="127.3" y="106.4">24</text>
<text x="186.1" y="103.9">6</text>
<text x="186.1" y="106.4">7</text>
<text x="257.2" y="102.6">3</text>
<text x="26.1" y="109">8</text>
<text x="101.9" y="109">11</text>
<text x="101.9" y="111.5">12</text>
<text x="127.3" y="109">25</text>
<text x="127.3" y="111.5">26</text>
<text x="186.1" y="109">8</text>
<text x="101.9" y="116.6">14</text>
<text x="127.3" y="114">27</text>
<text x="127.3" y="116.6">28</text>
<text x="257.2" y="131.8">1</text>
<text x="311.9" y="131.8">1</text>
<text x="361.4" y="131.8">1</text>
<text x="257.2" y="134.4">2</text>
<text x="311.9" y="134.4">2</text>
<text x="361.4" y="134.4">2</text>
<text x="26.1" y="172.5">1</text>
<text x="76.9" y="172.5">1</text>
<text x="126.4" y="172.5">1</text>
<text x="177.2" y="172.5">1</text>
<text x="231.8" y="172.5">1</text>
<text x="286.5" y="172.5">1</text>
<text x="342.3" y="172.5">1</text>
<text x="26.1" y="175">2</text>
<text x="76.9" y="175">2</text>
<text x="126.4" y="175">2</text>
<text x="177.2" y="175">2</text>
<text x="231.8" y="175">2</text>
<text x="286.5" y="175">2</text>
<text x="342.3" y="175">2</text>
<text x="26.1" y="216.9">1</text>
<text x="26.1" y="219.5">2</text>
<text x="76.9" y="216.9">1</text>
<text x="76.9" y="219.5">2</text>
<text x="126.4" y="216.9">1</text>
<text x="126.4" y="219.5">2</text>
<text x="177.2" y="216.9">1</text>
<text x="231.8" y="216.9">1</text>
<text x="286.5" y="216.9">1</text>
<text x="342.3" y="216.9">1</text>
<text x="342.3" y="219.5">2</text>
<text x="342.3" y="222">3</text>
</g>
<g font-size="1.3" fill="#006464">
<text x="29.7" y="28.6">SW1_OUT_PLUS</text>
<text x="80.5" y="28.6">1</text>
<text x="130" y="28.6">K</text>
<text x="180.8" y="26.1">RT</text>
<text x="180.8" y="28.6">MODE_SYNC</text>
<text x="196.5" y="26.1">VOUT</text>
<text x="197.7" y="28.6">VIN</text>
<text x="235.5" y="28.6">1</text>
<text x="290.1" y="28.6">1</text>
<text x="345.9" y="28.6">B</text>
<text x="29.7" y="31.2">BAT_MINUS</text>
<text x="80.5" y="31.2">2</text>
<text x="130" y="31.2">A</text>
<text x="180.8" y="31.2">SW1</text>
<text x="180.8" y="33.7">SW2</text>
<text x="193.8" y="31.2">SHDN_SS</text>
<text x="198.2" y="33.7">FB</text>
<text x="235.5" y="31.2">2</text>
<text x="290.1" y="31.2">2</text>
<text x="345.9" y="31.2">E</text>
<text x="345.9" y="33.7">C</text>
<text x="180.8" y="36.2">GND</text>
<text x="198.2" y="36.2">VC</text>
<text x="315.5" y="78.1">1</text>
<text x="315.5" y="80.7">2</text>
<text x="365" y="78.1">1</text>
<text x="365" y="80.7">2</text>
<text x="105.9" y="84.5">PA7</text>
<text x="105.9" y="87">PC0</text>
<text x="105.9" y="89.6">PC1</text>
<text x="122.2" y="84.5">GND</text>
<text x="122.4" y="87">PF0</text>
<text x="122.4" y="89.6">PF1</text>
<text x="29.7" y="92.1">1</text>
<text x="29.7" y="94.7">2</text>
<text x="105.9" y="92.1">PC2</text>
<text x="105.9" y="94.7">PC3</text>
<text x="117.7" y="92.1">PF6_RESET</text>
<text x="121.8" y="94.7">UPDI</text>
<text x="189.7" y="92.1">VCC</text>
<text x="189.7" y="94.7">GND</text>
<text x="29.7" y="97.2">3</text>
<text x="29.7" y="99.7">4</text>
<text x="105.9" y="97.2">PD0</text>
<text x="105.9" y="99.7">PD1</text>
<text x="122.2" y="99.7">GND</text>
<text x="122.4" y="97.2">VDD</text>
<text x="189.7" y="97.2">SCK</text>
<text x="189.7" y="99.7">SDA</text>
<text x="260.9" y="98.5">VTREF</text>
<text x="260.9" y="101">GND</text>
<text x="29.7" y="102.3">5</text>
<text x="29.7" y="104.8">6</text>
<text x="29.7" y="107.4">7</text>
<text x="105.9" y="102.3">PD2</text>
<text x="105.9" y="104.8">PD3</text>
<text x="105.9" y="107.4">PD4</text>
<text x="122.4" y="102.3">PA0</text>
<text x="122.4" y="104.8">PA1</text>
<text x="122.4" y="107.4">PA2</text>
<text x="189.7" y="102.3">CS_N</text>
<text x="189.7" y="104.8">CD</text>
<text x="189.7" y="107.4">RST_N</text>
<text x="260.9" y="103.5">UPDI</text>
<text x="29.7" y="109.9">8</text>
<text x="105.9" y="109.9">PD5</text>
<text x="105.9" y="112.4">PD6</text>
<text x="122.4" y="109.9">PA3</text>
<text x="122.4" y="112.4">PA4</text>
<text x="189.7" y="109.9">NC</text>
<text x="105.9" y="115">PD7</text>
<text x="105.9" y="117.5">AVDD</text>
<text x="122.4" y="115">PA5</text>
<text x="122.4" y="117.5">PA6</text>
<text x="260.9" y="132.8">1</text>
<text x="260.9" y="135.3">2</text>
<text x="315.5" y="132.8">1</text>
<text x="315.5" y="135.3">2</text>
<text x="365" y="132.8">1</text>
<text x="365" y="135.3">2</text>
<text x="29.7" y="173.4">1</text>
<text x="80.5" y="173.4">1</text>
<text x="130" y="173.4">1</text>
<text x="180.8" y="173.4">1</text>
<text x="235.5" y="173.4">1</text>
<text x="290.1" y="173.4">1</text>
<text x="345.9" y="173.4">1</text>
<text x="29.7" y="175.9">2</text>
<text x="80.5" y="175.9">2</text>
<text x="130" y="175.9">2</text>
<text x="180.8" y="175.9">2</text>
<text x="235.5" y="175.9">2</text>
<text x="290.1" y="175.9">2</text>
<text x="345.9" y="175.9">2</text>
<text x="29.7" y="217.8">1</text>
<text x="29.7" y="220.4">2</text>
<text x="80.5" y="217.8">K</text>
<text x="80.5" y="220.4">A</text>
<text x="130" y="217.8">1</text>
<text x="130" y="220.4">2</text>
<text x="180.8" y="217.8">1</text>
<text x="235.5" y="217.8">1</text>
<text x="290.1" y="217.8">1</text>
<text x="345.9" y="217.8">GND</text>
<text x="345.9" y="220.4">PWR_3V3</text>
<text x="345.9" y="222.9">UPDI</text>
</g>
</svg>
